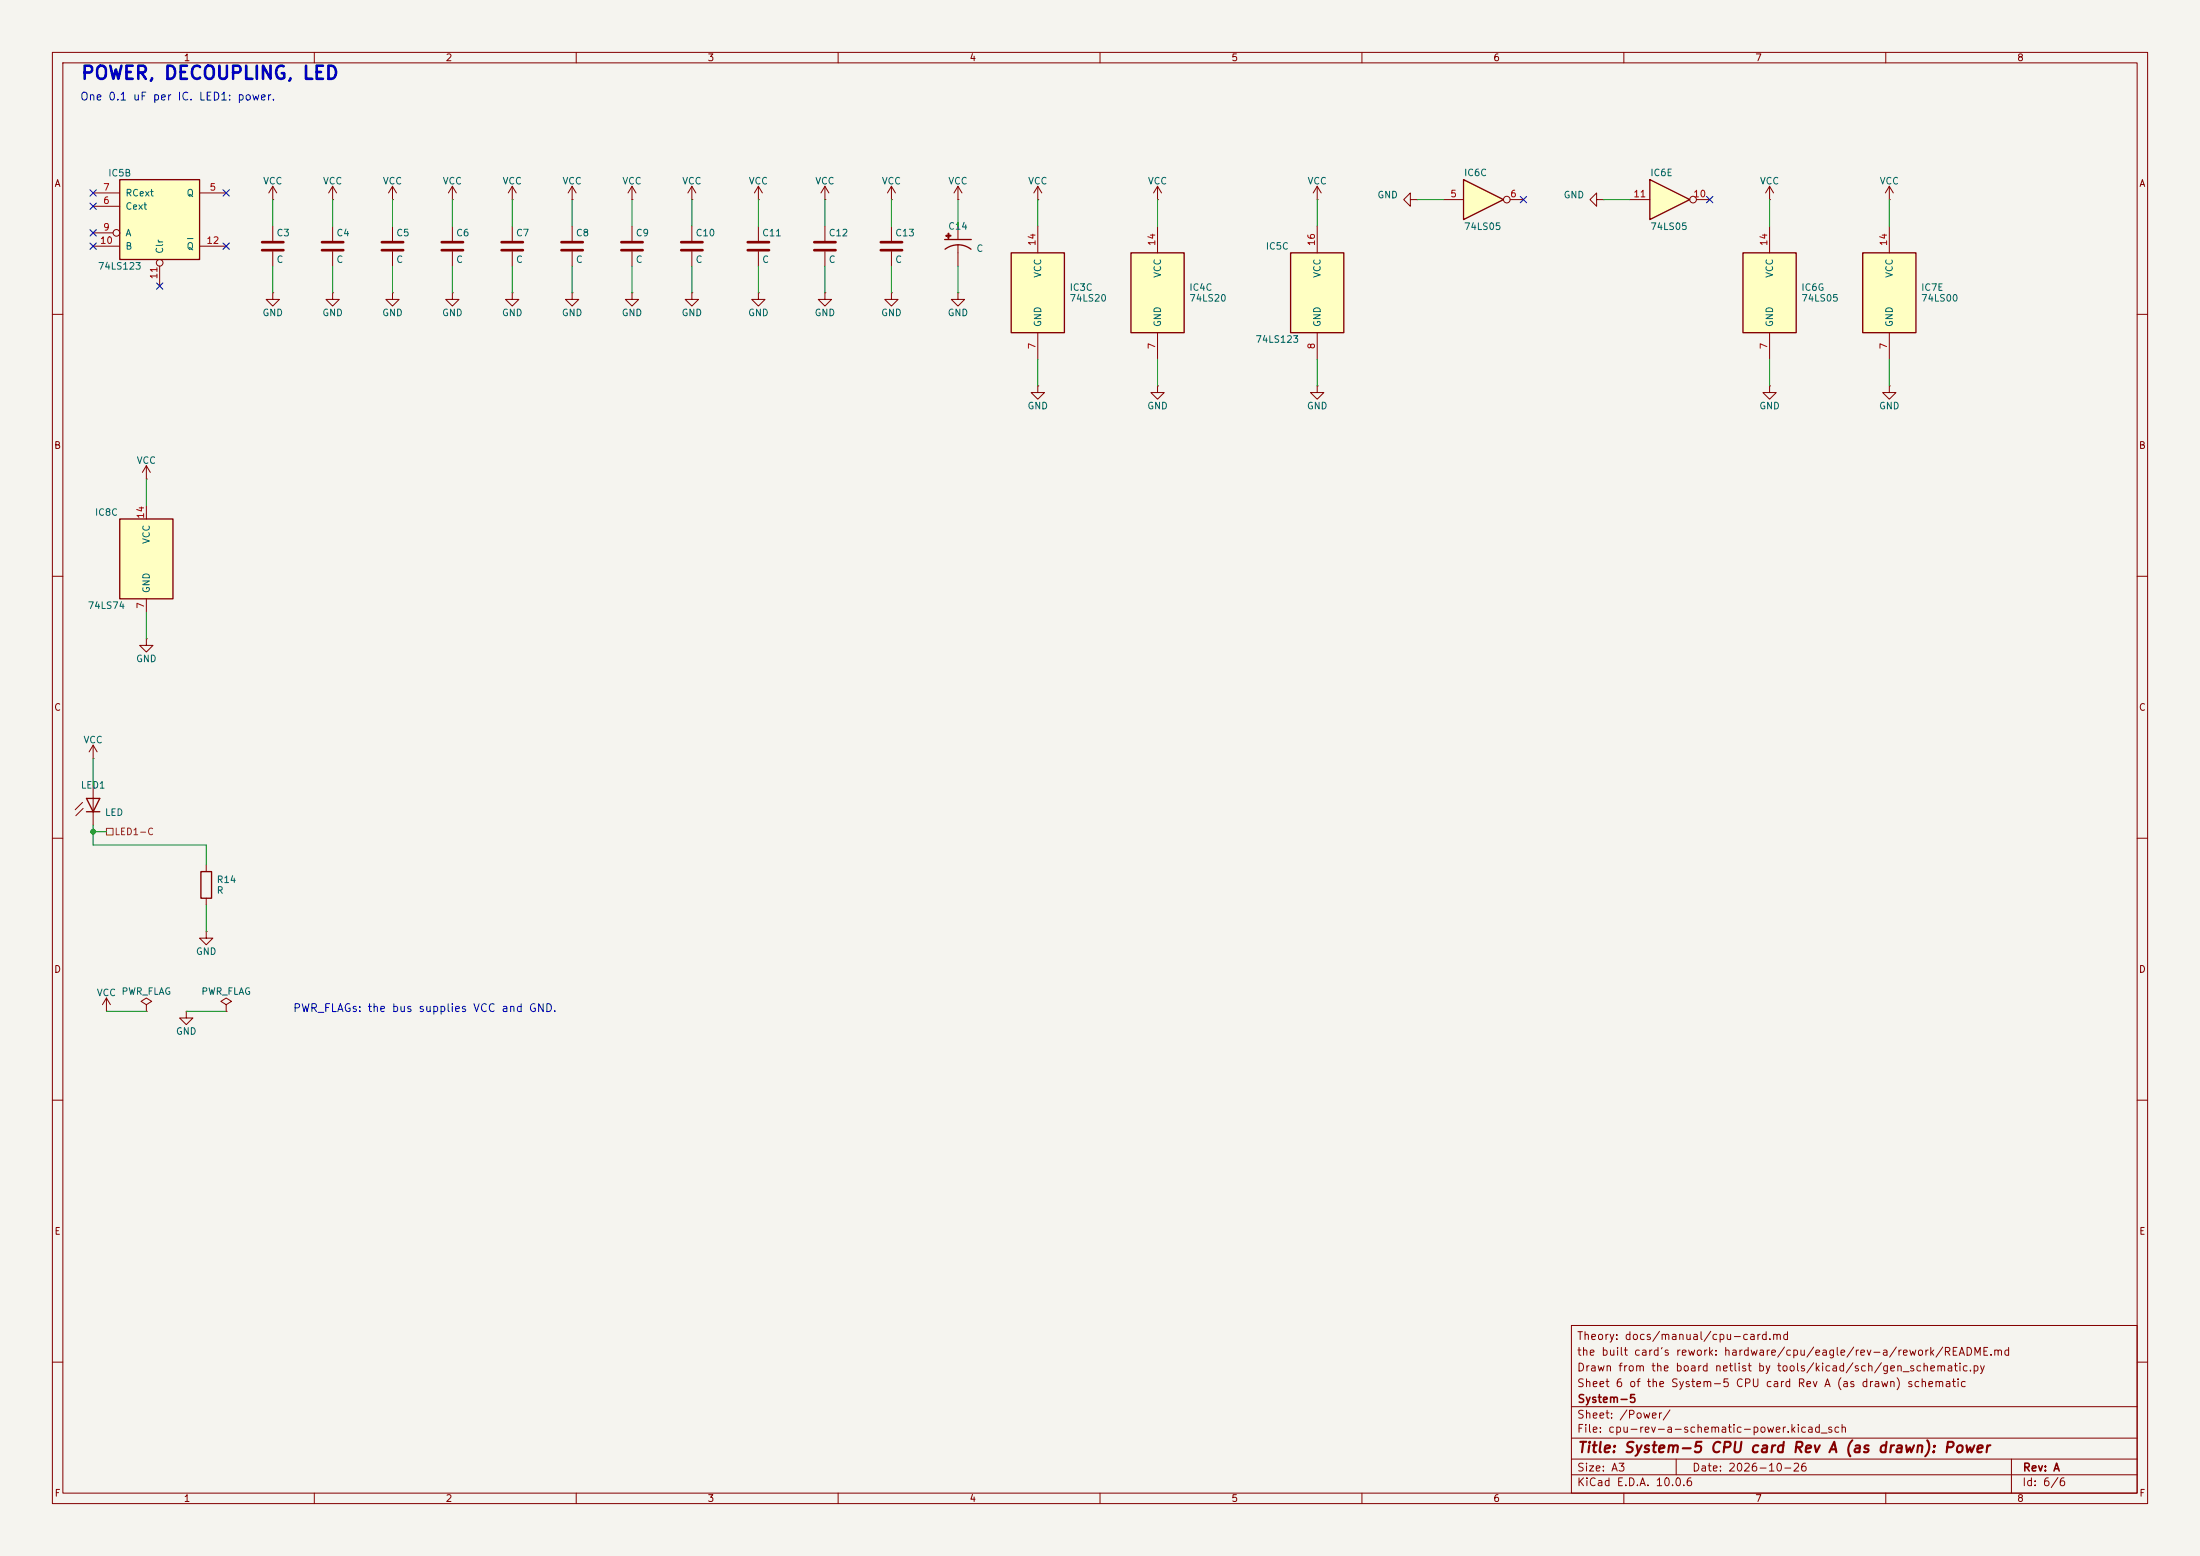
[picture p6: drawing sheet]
<svg xmlns="http://www.w3.org/2000/svg" width="420mm" height="297mm" viewBox="0 0 420 297" stroke-linecap="round" stroke-linejoin="round" font-family="sans-serif">
<path d="M0 0h420v297h-420z" fill="#f5f4ef" stroke="#f5f4ef" stroke-width=".19"/>
<g fill="none" stroke="#840000" stroke-width=".19">
<path d="M10 10h400v277h-400zM12 12h396v273h-396zM60 10v2M110 10v2M160 10v2M210 10v2M260 10v2M310 10v2M360 10v2M120.6 43.2v2.8M120.6 48v2.8M10 60h2"/>
<path d="M198.1 73.7v1.2h1.3l-1.3 1.3-1.3-1.3h1.3M198.1 73.7h.1M408 60h2M10 110h2M408 110h2M10 160h2M408 160h2M39.4 177.8v1.3h1.2l-1.2 1.2-1.3-1.2h1.3M39.4 177.8h.1M39.4 165.1v1.3M39.4 171.5v1.2M20.3 193h.1"/>
<path d="M20.3 190.5l-.7 1.3M20.3 190.5l.8 1.3M20.3 190.5v2.5M27.9 191.8l1.1-.7-1.1-.6-1 .6 1 .7v1.2M27.9 193h.1M43.2 191.8l1-.7-1-.6-1 .6 1 .7v1.2M43.2 193h.1M10 210h2M408 210h2M300 253h108v32h-108zM10 260h2M300 278.5h108"/>
<path d="M300 274.5h108M300 268.5h108M320 278.5v3M384 278.5v6.5M408 260h2M60 285v2M110 285v2M160 285v2M210 285v2M260 285v2M300 281.5h108M310 285v2"/>
<path d="M360 285v2"/>
</g>
<path d="M118.6 46.2h4.1M118.6 47.8h4.1" fill="none" stroke="#840000" stroke-width=".51"/>
<path d="M38.4 166.4h2v5.1h-2z" fill="none" stroke="#840000" stroke-width=".25"/>
<path d="M22.9 99.1h10.1v15.2h-10.1z" fill="#ffffc2"/>
<path d="M22.9 99.1h10.1v15.2h-10.1z" fill="none" stroke="#840000" stroke-width=".25"/>
<path d="M27.9 91.4h.1M27.9 88.9v2.5M27.9 96.5v2.6M27.9 88.9l-.7 1.3M27.9 88.9l.8 1.3M27.9 114.3v2.5M27.9 121.9v1.3h1.3l-1.3 1.3-1.2-1.3h1.2M27.9 121.9h.1" fill="none" stroke="#840000" stroke-width=".19"/>
<path d="M193 48.3h10.2v15.2h-10.2z" fill="#ffffc2"/>
<path d="M193 48.3h10.2v15.2h-10.2z" fill="none" stroke="#840000" stroke-width=".25"/>
<path d="M337.8 38.1h.1M337.8 35.6l-.7 1.2M337.8 35.6l.8 1.2M337.8 35.6v2.5M360.7 38.1h.1M360.7 35.6l-.8 1.2M360.7 35.6l.7 1.2M360.7 35.6v2.5M182.9 55.9v1.3h1.2l-1.2 1.2-1.3-1.2h1.3M182.9 55.9h.1M198.1 43.2v5.1M198.1 63.5v5.1" fill="none" stroke="#840000" stroke-width=".19"/>
<path d="M315 34.3l7.6 3.8-7.6 3.8z" fill="#ffffc2"/>
<path d="M315 34.3l7.6 3.8-7.6 3.8z" fill="none" stroke="#840000" stroke-width=".25"/>
<g fill="none" stroke="#840000" stroke-width=".19">
<path d="M269.2 38.1v-1.3l-1.2 1.3 1.2 1.3v-1.3h1.3M270.5 38.1h.1M304.8 38.1v-1.3l-1.3 1.3 1.3 1.3v-1.3h1.3M306.1 38.1h.1M311.1 38.1h3.9M323.8 38.1h2.6"/>
<circle cx="323.2" cy="38.1" r=".63"/>
</g>
<path d="M279.4 34.3l7.6 3.8-7.6 3.8z" fill="#ffffc2"/>
<path d="M279.4 34.3l7.6 3.8-7.6 3.8z" fill="none" stroke="#840000" stroke-width=".25"/>
<g fill="none" stroke="#840000" stroke-width=".19">
<path d="M198.1 38.1h.1M198.1 35.6l-.7 1.2M198.1 35.6l.8 1.2M198.1 35.6v2.5M275.6 38.1h3.8M288.3 38.1h2.5"/>
<circle cx="287.7" cy="38.1" r=".63"/>
</g>
<g fill="#ffffc2">
<path d="M180.6 44.9h.9v.2h-.9z"/>
<path d="M181 44.5h.1v.9h-.1z"/>
</g>
<path d="M180.3 45.7h5.1M180.4 47.6a4.1 4.1 0 0 1 5 0M180.6 44.9h.9v.2h-.9zM181 44.5h.1v.9h-.1z" fill="none" stroke="#840000" stroke-width=".25"/>
<path d="M182.9 38.1h.1M182.9 35.6v2.5M182.9 35.6l-.8 1.2M182.9 35.6l.7 1.2M221 38.1h.1M221 35.6l-.8 1.2M221 35.6l.7 1.2M221 35.6v2.5M182.9 43.2v2.5M182.9 46.7v4.1M221 73.7v1.2h1.2l-1.2 1.3-1.3-1.3h1.3M221 73.7h.1" fill="none" stroke="#840000" stroke-width=".19"/>
<path d="M215.9 48.3h10.2v15.2h-10.2z" fill="#ffffc2"/>
<path d="M215.9 48.3h10.2v15.2h-10.2zM16.5 152.4h2.5l-1.2 2.5zM16.5 154.9h2.5" fill="none" stroke="#840000" stroke-width=".25"/>
<path d="M221 43.2v5.1M221 63.5v5.1M360.7 73.7v1.2h1.2l-1.2 1.3-1.3-1.3h1.3M360.7 73.7h.1M15.7 153.2l-1.3 1.4M15.9 154.3l-1.4 1.4M17.8 149.9v7.6" fill="none" stroke="#840000" stroke-width=".19"/>
<path d="M355.6 48.3h10.2v15.2h-10.2z" fill="#ffffc2"/>
<path d="M355.6 48.3h10.2v15.2h-10.2z" fill="none" stroke="#840000" stroke-width=".25"/>
<path d="M360.7 43.2v5.1M337.8 73.7v1.2h1.3l-1.3 1.3-1.3-1.3h1.3M337.8 73.7h.1M360.7 63.5v5.1" fill="none" stroke="#840000" stroke-width=".19"/>
<path d="M332.7 48.3h10.2v15.2h-10.2z" fill="#ffffc2"/>
<path d="M332.7 48.3h10.2v15.2h-10.2z" fill="none" stroke="#840000" stroke-width=".25"/>
<path d="M74.9 43.2v2.8M74.9 48v2.8M337.8 43.2v5.1M251.5 73.7v1.2h1.2l-1.2 1.3-1.3-1.3h1.3M251.5 73.7h.1M337.8 63.5v5.1M17.8 144.8h.1M17.8 142.2l-.8 1.3M17.8 142.2l.7 1.3M17.8 142.2v2.6" fill="none" stroke="#840000" stroke-width=".19"/>
<path d="M72.9 46.2h4.1M72.9 47.8h4.1" fill="none" stroke="#840000" stroke-width=".51"/>
<path d="M246.4 48.3h10.1v15.2h-10.1z" fill="#ffffc2"/>
<path d="M246.4 48.3h10.1v15.2h-10.1z" fill="none" stroke="#840000" stroke-width=".25"/>
<g fill="none" stroke="#840000" stroke-width=".19">
<path d="M74.9 38.1h.1M74.9 35.6l-.7 1.2M74.9 35.6l.8 1.2M74.9 35.6v2.5M86.4 38.1h.1M86.4 35.6v2.5M86.4 35.6l-.8 1.2M86.4 35.6l.7 1.2M97.8 38.1h.1M97.8 35.6l-.8 1.2M97.8 35.6l.8 1.2M97.8 35.6v2.5"/>
<path d="M109.2 38.1h.1M109.2 35.6v2.5M109.2 35.6l-.7 1.2M109.2 35.6l.8 1.2M120.6 38.1h.1M120.6 35.6l-.7 1.2M120.6 35.6l.8 1.2M120.6 35.6v2.5M132.1 38.1h.1M132.1 35.6l-.8 1.2M132.1 35.6l.7 1.2M132.1 35.6v2.5"/>
<path d="M251.5 38.1h.1M251.5 35.6v2.5M251.5 35.6l-.8 1.2M251.5 35.6l.7 1.2M74.9 55.9v1.3h1.3l-1.3 1.2-1.2-1.2h1.2M74.9 55.9h.1M86.4 55.9v1.3h1.2l-1.2 1.2-1.3-1.2h1.3M86.4 55.9h.1M86.4 43.2v2.8M86.4 48v2.8M109.2 43.2v2.8M109.2 48v2.8"/>
<path d="M157.5 55.9v1.3h1.2l-1.2 1.2-1.3-1.2h1.3M157.5 55.9h.1M251.5 43.2v5.1M251.5 63.5v5.1"/>
</g>
<path d="M84.3 46.2h4.1M84.3 47.8h4.1M107.2 46.2h4.1M107.2 47.8h4.1" fill="none" stroke="#840000" stroke-width=".51"/>
<path d="M22.9 34.3h15.2v15.2h-15.2z" fill="#ffffc2"/>
<path d="M22.9 34.3h15.2v15.2h-15.2z" fill="none" stroke="#840000" stroke-width=".25"/>
<g fill="none" stroke="#840000" stroke-width=".19">
<path d="M17.8 36.8h5.1M17.8 39.4h5.1M38.1 36.8h5.1M52.1 38.1h.1M52.1 35.6v2.5M52.1 35.6l-.8 1.2M52.1 35.6l.7 1.2M63.5 38.1h.1M63.5 35.6l-.8 1.2M63.5 35.6l.8 1.2M63.5 35.6v2.5M144.8 38.1h.1"/>
<path d="M144.8 35.6l-.8 1.2M144.8 35.6l.7 1.2M144.8 35.6v2.5M157.5 38.1h.1M157.5 35.6l-.8 1.2M157.5 35.6l.7 1.2M157.5 35.6v2.5M170.2 38.1h.1M170.2 35.6v2.5M170.2 35.6l-.8 1.2M170.2 35.6l.7 1.2M17.8 44.5h3.8"/>
<path d="M17.8 47h5.1M30.5 50.8v3.8M38.1 47h5.1M52.1 55.9v1.3h1.2l-1.2 1.2-1.3-1.2h1.3M52.1 55.9h.1M52.1 43.2v2.8M52.1 48v2.8M63.5 55.9v1.3h1.3l-1.3 1.2-1.3-1.2h1.3M63.5 55.9h.1M63.5 43.2v2.8M63.5 48v2.8M97.8 55.9v1.3h1.3l-1.3 1.2-1.3-1.2h1.3"/>
<path d="M97.8 55.9h.1M97.8 43.2v2.8M97.8 48v2.8M109.2 55.9v1.3h1.3l-1.3 1.2-1.3-1.2h1.3M109.2 55.9h.1M120.6 55.9v1.3h1.3l-1.3 1.2-1.2-1.2h1.2M120.6 55.9h.1M132.1 55.9v1.3h1.2l-1.2 1.2-1.3-1.2h1.3M132.1 55.9h.1M132.1 43.2v2.8M132.1 48v2.8M144.8 55.9v1.3h1.2l-1.2 1.2-1.3-1.2h1.3"/>
<path d="M144.8 55.9h.1M144.8 43.2v2.8M144.8 48v2.8M157.5 43.2v2.8M157.5 48v2.8M170.2 55.9v1.3h1.2l-1.2 1.2-1.3-1.2h1.3M170.2 55.9h.1M170.2 43.2v2.8M170.2 48v2.8M35.6 193v1.3h1.2l-1.2 1.3-1.3-1.3h1.3M35.6 193h.1"/>
<circle cx="22.2" cy="44.4" r=".63"/>
<circle cx="30.5" cy="50.2" r=".63"/>
</g>
<path d="M35.8 45.5h1.1" fill="none" stroke="#006464" stroke-width=".19"/>
<g fill="none" stroke="#840000" stroke-width=".51">
<path d="M50 46.2h4.1M50 47.8h4.1M61.5 46.2h4M61.5 47.8h4M95.8 46.2h4M95.8 47.8h4M130 46.2h4.1M130 47.8h4.1M142.7 46.2h4.1M142.7 47.8h4.1M155.4 46.2h4.1M155.4 47.8h4.1"/>
<path d="M168.1 46.2h4.1M168.1 47.8h4.1"/>
</g>
<path d="M20.3 158.1h1.3v1.3h-1.3z" fill="none" stroke="#725600" stroke-width=".19"/>
<g fill="none" stroke="#009600" stroke-width=".19">
<path d="M52.1 38.1v5.1M63.5 38.1v5.1M74.9 38.1v5.1M86.4 38.1v5.1M97.8 38.1v5.1M109.2 38.1v5.1M120.6 38.1v5.1M132.1 38.1v5.1M144.8 38.1v5.1M157.5 38.1v5.1M170.2 38.1v5.1M182.9 38.1v5.1"/>
<path d="M198.1 38.1v5.1M221 38.1v5.1M251.5 38.1v5.1M270.5 38.1h5.1M306.1 38.1h5M337.8 38.1v5.1M360.7 38.1v5.1M52.1 50.8v5.1M63.5 50.8v5.1M74.9 50.8v5.1M86.4 50.8v5.1M97.8 50.8v5.1"/>
<path d="M109.2 50.8v5.1M120.6 50.8v5.1M132.1 50.8v5.1M144.8 50.8v5.1M157.5 50.8v5.1M170.2 50.8v5.1M182.9 50.8v5.1M198.1 68.6v5.1M221 68.6v5.1M251.5 68.6v5.1M337.8 68.6v5.1M360.7 68.6v5.1"/>
<path d="M27.9 91.4v5.1M27.9 116.8v5.1M17.8 158.8h2.5M17.8 157.5v3.8h21.6v3.8M17.8 144.8v5.1M39.4 172.7v5.1M20.3 193h7.6M35.6 193h7.6"/>
</g>
<g fill="none" stroke="#000084" stroke-width=".19">
<path d="M17.2 38.8l1.2 1.2M17.2 36.2l1.2 1.2M18.4 38.8l-1.2 1.2M18.4 36.2l-1.2 1.2M42.6 36.2l1.2 1.2M43.8 36.2l-1.2 1.2M290.2 37.5l1.2 1.2M291.4 37.5l-1.2 1.2M325.8 37.5l1.2 1.2M327 37.5l-1.2 1.2M17.2 43.8l1.2 1.3M17.2 46.4l1.2 1.2"/>
<path d="M18.4 43.8l-1.2 1.3M18.4 46.4l-1.2 1.2M29.9 54l1.2 1.2M31.1 54l-1.2 1.2M42.6 46.4l1.2 1.2M43.8 46.4l-1.2 1.2"/>
</g>
<circle cx="17.8" cy="158.8" r=".46" fill="#009600" stroke="#009600" stroke-width=".19"/>
<text font-size="2.5" fill="#0000c2" x="15.3" y="15.8">POWER, DECOUPLING, LED</text>
<text font-size="2" fill="#840000" x="301" y="277.8">Title: System-5 CPU card Rev A (as drawn): Power</text>
<g font-size="1.5" fill="#0000c2">
<text x="15.2" y="19.5">One 0.1 uF per IC. LED1: power.</text>
<text x="55.8" y="193.5">PWR_FLAGs: the bus supplies VCC and GND.</text>
</g>
<g font-size="1.5" fill="#840000">
<text x="300.9" y="256.1">Theory: docs/manual/cpu-card.md</text>
<text x="300.9" y="262.1">Drawn from the board netlist by tools/kicad/sch/gen_schematic.py</text>
<text x="300.9" y="259.1">the built card's rework: hardware/cpu/eagle/rev-a/rework/README.md</text>
<text x="300.9" y="265.1">Sheet 6 of the System-5 CPU card Rev A (as drawn) schematic</text>
<text x="301" y="268.1">System-5</text>
<text x="300.9" y="273.8">File: cpu-rev-a-schematic-power.kicad_sch</text>
<text x="300.9" y="271.1">Sheet: /Power/</text>
<text x="300.9" y="281.2">Size: A3</text>
<text x="322.9" y="281.2">Date: 2026-10-26</text>
<text x="386" y="281.2">Rev: A</text>
<text x="300.9" y="284">KiCad E.D.A. 10.0.6</text>
<text x="385.9" y="284">Id: 6/6</text>
</g>
<g font-size="1.3" fill="#840000">
<text x="35" y="12">1</text>
<text x="85" y="12">2</text>
<text x="135" y="12">3</text>
<text x="185" y="12">4</text>
<text x="235" y="12">5</text>
<text x="285" y="12">6</text>
<text x="335" y="12">7</text>
<text x="385" y="12">8</text>
<text x="10.3" y="36">A</text>
<text x="408.3" y="36">A</text>
<text x="10.2" y="86">B</text>
<text x="408.2" y="86">B</text>
<text x="10.2" y="136">C</text>
<text x="408.2" y="136">C</text>
<text x="10.2" y="186">D</text>
<text x="408.2" y="186">D</text>
<text x="10.3" y="236">E</text>
<text x="408.3" y="236">E</text>
<text x="10.3" y="286">F</text>
<text x="35" y="287">1</text>
<text x="85" y="287">2</text>
<text x="135" y="287">3</text>
<text x="185" y="287">4</text>
<text x="235" y="287">5</text>
<text x="285" y="287">6</text>
<text x="335" y="287">7</text>
<text x="385" y="287">8</text>
<text x="408.3" y="286">F</text>
</g>
<g font-size="1.3" fill="#006464">
<text x="20.6" y="34">IC5B</text>
<text x="50.1" y="35.5">VCC</text>
<text x="61.6" y="35.5">VCC</text>
<text x="73" y="35.5">VCC</text>
<text x="84.4" y="35.5">VCC</text>
<text x="95.8" y="35.5">VCC</text>
<text x="107.3" y="35.5">VCC</text>
<text x="118.7" y="35.5">VCC</text>
<text x="130.1" y="35.5">VCC</text>
<text x="142.8" y="35.5">VCC</text>
<text x="155.5" y="35.5">VCC</text>
<text x="168.2" y="35.5">VCC</text>
<text x="180.9" y="35.5">VCC</text>
<text x="196.2" y="35.5">VCC</text>
<text x="219" y="35.5">VCC</text>
<text x="249.5" y="35.5">VCC</text>
<text x="279.4" y="33.9">IC6C</text>
<text x="314.9" y="33.9">IC6E</text>
<text x="335.9" y="35.5">VCC</text>
<text x="358.7" y="35.5">VCC</text>
<text x="23.8" y="40.3">Cext</text>
<text x="23.8" y="37.8">RCext</text>
<text x="35.5" y="37.8">Q</text>
<text x="262.8" y="38.2">GND</text>
<text x="298.4" y="38.2">GND</text>
<text x="23.8" y="45.4">A</text>
<text x="23.8" y="48">B</text>
<text x="35.5" y="48">Q</text>
<text x="52.7" y="45.4">C3</text>
<text x="64.1" y="45.4">C4</text>
<text x="75.5" y="45.4">C5</text>
<text x="87" y="45.4">C6</text>
<text x="98.4" y="45.4">C7</text>
<text x="109.8" y="45.4">C8</text>
<text x="121.3" y="45.4">C9</text>
<text x="132.7" y="45.4">C10</text>
<text x="145.4" y="45.4">C11</text>
<text x="158.1" y="45.4">C12</text>
<text x="170.8" y="45.4">C13</text>
<text x="180.9" y="44.1">C14</text>
<text x="241.5" y="48">IC5C</text>
<text x="279.4" y="44.2">74LS05</text>
<text x="314.9" y="44.2">74LS05</text>
<text x="18.6" y="51.8">74LS123</text>
<text x="31.4" y="48.5" transform="rotate(-90 31.4 48.5)">Clr</text>
<text x="52.7" y="50.5">C</text>
<text x="64.1" y="50.5">C</text>
<text x="75.5" y="50.5">C</text>
<text x="87" y="50.5">C</text>
<text x="98.4" y="50.5">C</text>
<text x="109.8" y="50.5">C</text>
<text x="121.3" y="50.5">C</text>
<text x="132.7" y="50.5">C</text>
<text x="145.4" y="50.5">C</text>
<text x="158.1" y="50.5">C</text>
<text x="170.8" y="50.5">C</text>
<text x="186.3" y="48.4">C</text>
<text x="199.1" y="53.1" transform="rotate(-90 199.1 53.1)">VCC</text>
<text x="221.9" y="53.1" transform="rotate(-90 221.9 53.1)">VCC</text>
<text x="252.4" y="53.1" transform="rotate(-90 252.4 53.1)">VCC</text>
<text x="338.8" y="53.1" transform="rotate(-90 338.8 53.1)">VCC</text>
<text x="361.6" y="53.1" transform="rotate(-90 361.6 53.1)">VCC</text>
<text x="204.1" y="55.8">IC3C</text>
<text x="204.1" y="57.9">74LS20</text>
<text x="226.9" y="55.8">IC4C</text>
<text x="226.9" y="57.9">74LS20</text>
<text x="343.8" y="55.8">IC6G</text>
<text x="343.8" y="57.9">74LS05</text>
<text x="366.6" y="55.8">IC7E</text>
<text x="366.6" y="57.9">74LS00</text>
<text x="50" y="60.7">GND</text>
<text x="61.4" y="60.7">GND</text>
<text x="72.9" y="60.7">GND</text>
<text x="84.3" y="60.7">GND</text>
<text x="95.7" y="60.7">GND</text>
<text x="107.2" y="60.7">GND</text>
<text x="118.6" y="60.7">GND</text>
<text x="130" y="60.7">GND</text>
<text x="142.7" y="60.7">GND</text>
<text x="155.4" y="60.7">GND</text>
<text x="168.1" y="60.7">GND</text>
<text x="180.8" y="60.7">GND</text>
<text x="199.1" y="62.5" transform="rotate(-90 199.1 62.5)">GND</text>
<text x="221.9" y="62.5" transform="rotate(-90 221.9 62.5)">GND</text>
<text x="239.6" y="65.7">74LS123</text>
<text x="252.4" y="62.5" transform="rotate(-90 252.4 62.5)">GND</text>
<text x="338.8" y="62.5" transform="rotate(-90 338.8 62.5)">GND</text>
<text x="361.6" y="62.5" transform="rotate(-90 361.6 62.5)">GND</text>
<text x="196.1" y="78.4">GND</text>
<text x="218.9" y="78.4">GND</text>
<text x="249.4" y="78.4">GND</text>
<text x="335.8" y="78.4">GND</text>
<text x="358.6" y="78.4">GND</text>
<text x="26" y="88.8">VCC</text>
<text x="18" y="98.8">IC8C</text>
<text x="28.9" y="103.9" transform="rotate(-90 28.9 103.9)">VCC</text>
<text x="28.9" y="113.3" transform="rotate(-90 28.9 113.3)">GND</text>
<text x="16.7" y="116.5">74LS74</text>
<text x="25.9" y="126.7">GND</text>
<text x="15.8" y="142.2">VCC</text>
<text x="15.3" y="150.8">LED1</text>
<text x="19.9" y="156">LED</text>
<text x="41.3" y="168.8">R14</text>
<text x="41.3" y="170.9">R</text>
<text x="37.3" y="182.6">GND</text>
<text x="18.4" y="190.4">VCC PWR_FLAG</text>
<text x="38.3" y="190.2">PWR_FLAG</text>
<text x="33.5" y="197.8">GND</text>
</g>
<g font-size="1.3" fill="#a90000">
<text x="19.6" y="39.2">6</text>
<text x="19.6" y="36.7">7</text>
<text x="39.9" y="36.7">5</text>
<text x="276.8" y="38">5</text>
<text x="288.2" y="38">6</text>
<text x="311.7" y="38">11</text>
<text x="323.1" y="38">10</text>
<text x="19" y="46.9">10</text>
<text x="19.6" y="44.3">9</text>
<text x="39.3" y="46.9">12</text>
<text x="198" y="47.1" transform="rotate(-90 198 47.1)">14</text>
<text x="220.8" y="47.1" transform="rotate(-90 220.8 47.1)">14</text>
<text x="251.3" y="47.1" transform="rotate(-90 251.3 47.1)">16</text>
<text x="337.7" y="47.1" transform="rotate(-90 337.7 47.1)">14</text>
<text x="360.5" y="47.1" transform="rotate(-90 360.5 47.1)">14</text>
<text x="30.3" y="53.4" transform="rotate(-90 30.3 53.4)">11</text>
<text x="198" y="66.8" transform="rotate(-90 198 66.8)">7</text>
<text x="220.8" y="66.8" transform="rotate(-90 220.8 66.8)">7</text>
<text x="251.3" y="66.8" transform="rotate(-90 251.3 66.8)">8</text>
<text x="337.7" y="66.8" transform="rotate(-90 337.7 66.8)">7</text>
<text x="360.5" y="66.8" transform="rotate(-90 360.5 66.8)">7</text>
<text x="27.8" y="99.1" transform="rotate(-90 27.8 99.1)">14</text>
<text x="27.8" y="116.3" transform="rotate(-90 27.8 116.3)">7</text>
</g>
<text font-size="1.3" fill="#725600" x="21.8" y="159.7">LED1-C</text>
</svg>
